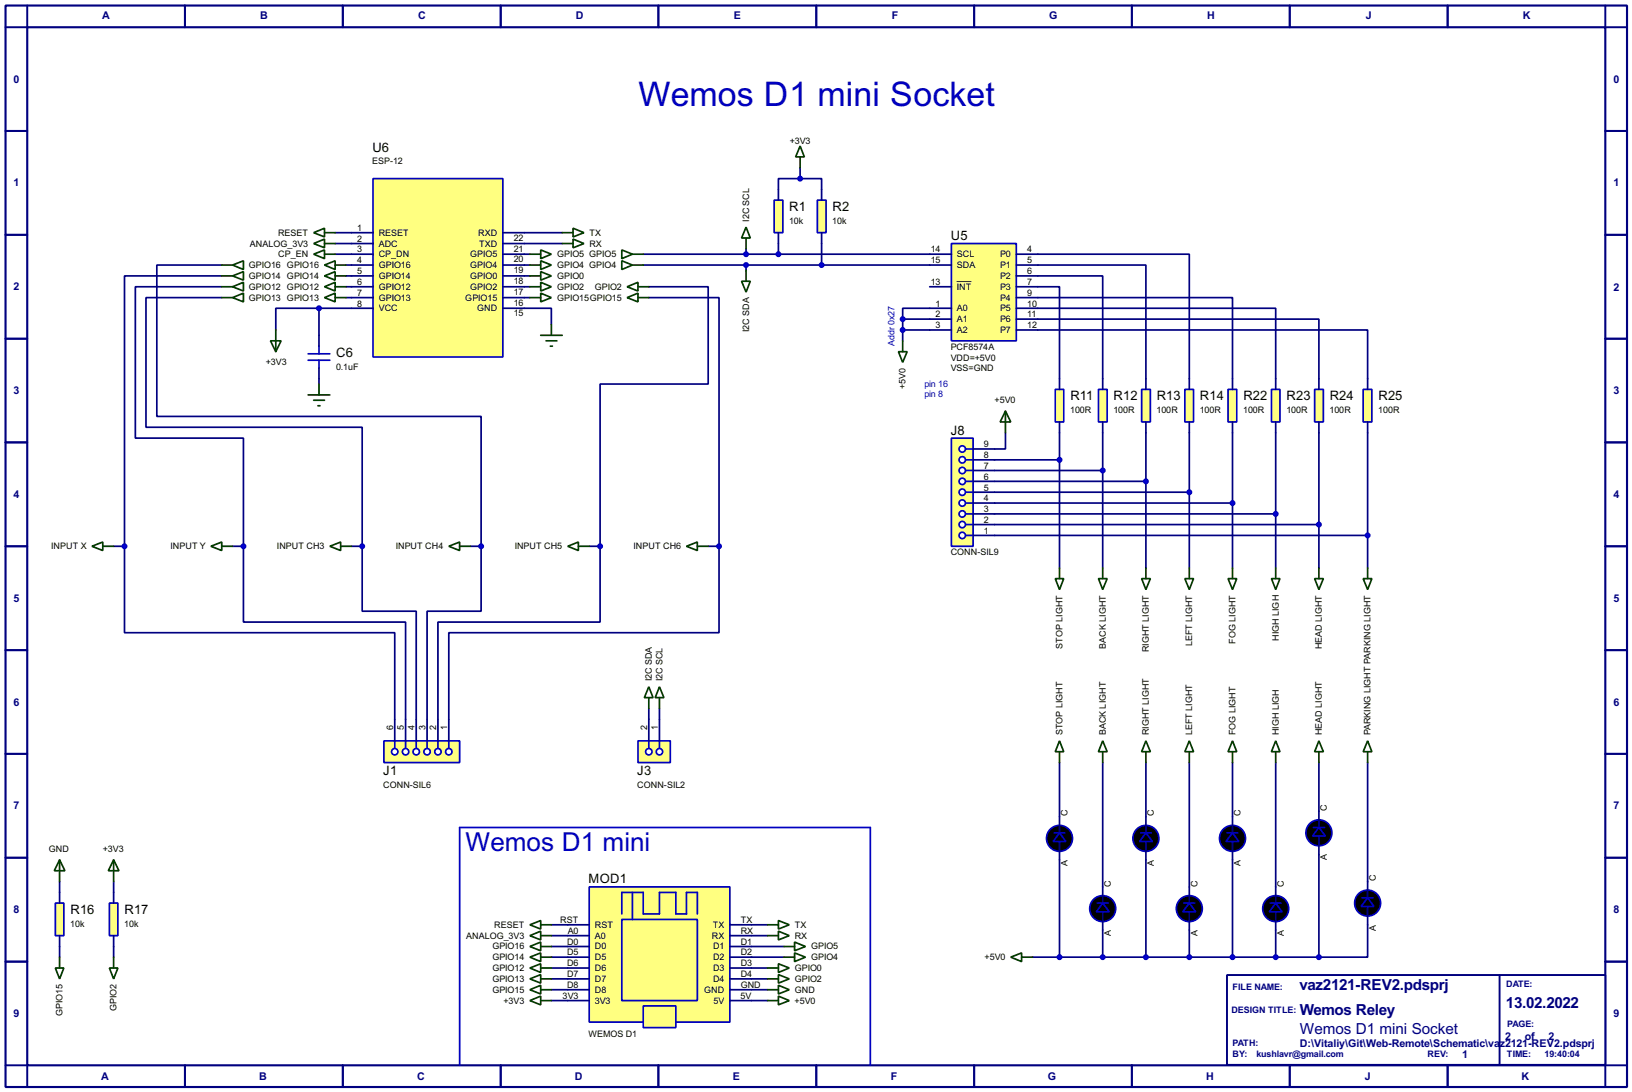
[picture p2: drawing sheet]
<svg xmlns="http://www.w3.org/2000/svg" width="383mm" height="256mm" viewBox="0 0 383 256" stroke-linecap="round" stroke-linejoin="round" font-family="sans-serif">
<path d="M1.3 1.3h381v254h-381zM6.4 6.4h370.8v243.8h-370.8z" fill="none" stroke="#000080" stroke-width=".5"/>
<g fill="none" stroke="#000080" stroke-width=".45">
<path d="M6.4 1.3v5.1h-5.1M43.5 1.3v5.1M80.6 1.3v5.1M117.7 1.3v5.1M154.7 1.3v5.1M191.8 1.3v5.1M228.9 1.3v5.1M266 1.3v5.1M303.1 1.3v5.1M340.2 1.3v5.1M377.2 1.3v5.1h5.1M1.3 30.8h5.1"/>
<path d="M377.2 30.8h5.1M1.3 55.2h5.1M377.2 55.2h5.1M1.3 79.6h5.1M377.2 79.6h5.1M1.3 103.9h5.1M377.2 103.9h5.1M1.3 128.3h5.1M377.2 128.3h5.1M1.3 152.7h5.1M377.2 152.7h5.1M1.3 177.1h5.1"/>
<path d="M377.2 177.1h5.1M1.3 201.5h5.1M377.2 201.5h5.1M1.3 225.9h5.1M377.2 225.9h5.1M1.3 250.2h5.1v5.1M43.5 250.2v5.1M80.6 250.2v5.1M117.7 250.2v5.1M154.7 250.2v5.1M191.8 250.2v5.1M228.9 250.2v5.1"/>
<path d="M266 250.2v5.1M303.1 250.2v5.1M340.2 250.2v5.1M382.3 250.2h-5.1v5.1"/>
</g>
<path d="M288.3 229h88.9v21.1h-88.9z" fill="#fff" stroke="#000080" stroke-width=".45"/>
<path d="M352.4 229v21.1" fill="none" stroke="#000080" stroke-width=".45"/>
<g fill="none" stroke="#000080" stroke-width=".4">
<path d="M188 39.4v2.6M78.8 59.7h3.8M78.8 57.2h3.8M78.8 54.7h3.8M123.2 59.7h1.3M123.2 57.2h8.9M123.2 54.7h8.9M151.2 59.7h67.3M175.3 58.5v1.2M182.9 57.2v2.5M188 42h-5.1v2.5M188 42h5.1v2.5"/>
<path d="M193.1 57.2v5.1M243.9 59.7h35.6v29.3M52.1 62.3h-15.2v35.5h76.2v30.5M52.1 69.9h-17.8v30.5h50.8v27.9M52.1 67.4h-20.3v35.5h25.4v25.4M52.1 64.8h-22.8v63.5M75 72.4h-10.2v5.1M75 72.4h7.6M75 72.4v6.4M81.3 62.3h1.3M81.3 67.4h1.3M81.3 69.9h1.3"/>
<path d="M81.3 64.8h1.3M123.2 72.4h6.4v3.9M123.2 62.3h1.3M123.2 67.4h1.3M123.2 69.9h1.3M123.2 64.8h1.3M151.2 62.3h67.3M152.5 69.9h16.5v58.4M152.5 67.4h13.9v22.8h-25.4v38.1M175.3 62.3v1.3M212.1 77.5h6.4M212.1 75h6.4"/>
<path d="M212.1 75v5.1M218.5 72.4h-6.4v2.6M243.9 67.4h5.1v21.6M243.9 64.8h15.2v24.2M243.9 62.3h25.4v26.7M243.9 69.9h45.7v19.1M243.9 72.4h55.9v16.6M243.9 75h66v14M243.9 77.5h77.5v11.5M75 89v1.2M233.7 118.2h55.9M233.7 115.6h45.8"/>
<path d="M233.7 113.1h35.6M233.7 110.5h25.4M233.7 108h15.3M236.3 101.7v3.8h-2.6M249 101.7v31.7M259.1 101.7v31.7M269.3 101.7v31.7M279.5 101.7v31.7M289.6 101.7v31.7M299.8 101.7v31.7M309.9 101.7v31.7M321.4 101.7v31.7"/>
<path d="M26.7 128.3h2.6M29.3 128.3v20.3h63.5v20.4M54.7 128.3h2.5M57.2 128.3v17.8h38.1v22.9M82.6 128.3h2.5M85.1 128.3v15.3h12.7v25.4M110.5 128.3h2.6M113.1 128.3v15.3h-12.7v25.4M138.5 128.3h2.5M141 128.3v17.8h-38.1v22.9M166.4 128.3h2.6M169 128.3v20.3h-63.5v20.4"/>
<path d="M233.7 125.8h87.7M233.7 123.2h76.2M233.7 120.7h66.1M152.5 166.4v2.6M155 166.4v2.6M249 179.1v12.7M259.1 179.1v29.2M269.3 179.1v12.7M279.5 179.1v29.2M289.6 179.1v12.7M299.8 179.1v29.2M309.9 179.1v11.5"/>
<path d="M321.4 179.1v28M14 207.1v2.5M26.7 207.1v2.5M129.6 217.2h3.8M129.6 219.8h3.8M176.6 217.2h3.8M176.6 219.8h3.8M249 202v22.8M259.1 218.5v6.3M269.3 202v22.8M279.5 218.5v6.3M289.6 202v22.8"/>
<path d="M299.8 218.5v6.3M309.9 200.7v24.1M321.4 217.2v7.6h-11.5M14 222.3v2.5M26.7 222.3v2.5M129.6 222.3h3.8M129.6 224.8h3.8M129.6 227.4h3.8M129.6 229.9h3.8M129.6 232.5h3.8M129.6 235h3.8M176.6 222.3h7.6"/>
<path d="M176.6 224.8h7.6M176.6 227.4h3.8M176.6 229.9h3.8M176.6 232.5h3.8M176.6 235h3.8M242.6 224.8h67.3"/>
</g>
<path d="M138.5 208.3h33v31.8h-33z" fill="#ffff80" stroke="#0000c0" stroke-width=".4"/>
<path d="M161.3 209.6v5.1h-2.5v-5.1h-3.8v5.1h-3.8v-5.1h-5.1v5.1" fill="none" stroke="#0000c0" stroke-width=".4"/>
<g fill="#ffff80" stroke="#0000c0" stroke-width=".4">
<path d="M146.1 216h17.8v19h-17.8z"/>
<path d="M151.2 236.3h7.6v5.1h-7.6z"/>
</g>
<path d="M148.6 209.6v6.4M161.3 209.6h2.6v5.1" fill="none" stroke="#0000c0" stroke-width=".4"/>
<g fill="none" stroke="#000080" stroke-width=".4">
<path d="M133.4 217.2h5.1M133.4 219.8h5.1M171.5 217.2h5.1M171.5 219.8h5.1M133.4 222.3h5.1M133.4 224.8h5.1M133.4 227.4h5.1M133.4 229.9h5.1M133.4 232.5h5.1M133.4 235h5.1M171.5 222.3h5.1M171.5 224.8h5.1"/>
<path d="M171.5 227.4h5.1M171.5 229.9h5.1M171.5 232.5h5.1M171.5 235h5.1"/>
</g>
<g fill="none" stroke="#004000" stroke-width=".4">
<path d="M124.5 217.2l2.6-1v2zM124.5 219.8l2.6-1.1v2.1zM127.1 217.2h2.5M127.1 219.8h2.5M180.4 217.2h2.5M180.4 219.8h2.5M182.9 218.7l2.6 1.1-2.6 1zM182.9 216.2l2.6 1-2.6 1zM124.5 222.3l2.6-1v2zM124.5 224.8l2.6-1v2.1zM124.5 227.4l2.6-1v2zM124.5 229.9l2.6-1v2z"/>
<path d="M124.5 232.5l2.6-1.1v2.1zM124.5 235l2.6-1v2zM127.1 222.3h2.5M127.1 224.8h2.5M127.1 227.4h2.5M127.1 229.9h2.5M127.1 232.5h2.5M127.1 235h2.5M180.4 227.4h2.5M180.4 229.9h2.5M180.4 232.5h2.5M180.4 235h2.5"/>
<path d="M182.9 234l2.6 1-2.6 1zM182.9 231.4l2.6 1.1-2.6 1zM182.9 228.9l2.6 1-2.6 1zM182.9 226.4l2.6 1-2.6 1zM184.2 222.3h2.5M184.2 224.8h2.5M186.7 223.8l2.6 1-2.6 1.1zM186.7 221.3l2.6 1-2.6 1z"/>
</g>
<path d="M223.6 57.2h15.2v22.9h-15.2z" fill="#ffff80" stroke="#0000c0" stroke-width=".4"/>
<g fill="none" stroke="#000080" stroke-width=".4">
<path d="M218.5 59.7h5.1M238.8 59.7h5.1M218.5 62.3h5.1M218.5 67.4h5.1M218.5 72.4h5.1M218.5 75h5.1M218.5 77.5h5.1M238.8 62.3h5.1M238.8 67.4h5.1M238.8 72.4h5.1M238.8 75h5.1M238.8 77.5h5.1"/>
<path d="M238.8 64.8h5.1M238.8 69.9h5.1"/>
</g>
<path d="M224.8 66.2h3.5" fill="none" stroke="#000" stroke-width=".23"/>
<path d="M248 91.5h2v7.6h-2z" fill="#ffff80" stroke="#0000c0" stroke-width=".4"/>
<path d="M249 89v2.5M249 99.1v2.6" fill="none" stroke="#000080" stroke-width=".4"/>
<path d="M258.1 91.5h2.1v7.6h-2.1z" fill="#ffff80" stroke="#0000c0" stroke-width=".4"/>
<path d="M259.1 89v2.5M259.1 99.1v2.6" fill="none" stroke="#000080" stroke-width=".4"/>
<path d="M268.3 91.5h2v7.6h-2z" fill="#ffff80" stroke="#0000c0" stroke-width=".4"/>
<path d="M269.3 89v2.5M269.3 99.1v2.6" fill="none" stroke="#000080" stroke-width=".4"/>
<path d="M278.4 91.5h2.1v7.6h-2.1z" fill="#ffff80" stroke="#0000c0" stroke-width=".4"/>
<path d="M279.5 89v2.5M279.5 99.1v2.6" fill="none" stroke="#000080" stroke-width=".4"/>
<path d="M288.6 91.5h2v7.6h-2z" fill="#ffff80" stroke="#0000c0" stroke-width=".4"/>
<path d="M289.6 89v2.5M289.6 99.1v2.6" fill="none" stroke="#000080" stroke-width=".4"/>
<path d="M298.8 91.5h2v7.6h-2z" fill="#ffff80" stroke="#0000c0" stroke-width=".4"/>
<path d="M299.8 89v2.5M299.8 99.1v2.6" fill="none" stroke="#000080" stroke-width=".4"/>
<path d="M308.9 91.5h2.1v7.6h-2.1z" fill="#ffff80" stroke="#0000c0" stroke-width=".4"/>
<path d="M309.9 89v2.5M309.9 99.1v2.6" fill="none" stroke="#000080" stroke-width=".4"/>
<path d="M320.3 91.5h2.1v7.6h-2.1z" fill="#ffff80" stroke="#0000c0" stroke-width=".4"/>
<g fill="none" stroke="#000080" stroke-width=".4">
<path d="M321.4 89v2.5M321.4 99.1v2.6M249 191.8v3.8M249 197.7v4.3M269.3 191.8v3.8M269.3 197.7v4.3M289.6 191.8v3.8M289.6 197.7v4.3M309.9 190.6v3.8M309.9 196.4v4.3M259.1 208.3v3.8M259.1 214.2v4.3"/>
<path d="M279.5 208.3v3.8M279.5 214.2v4.3M299.8 208.3v3.8M299.8 214.2v4.3M321.4 207.1v3.8M321.4 212.9v4.3"/>
</g>
<g fill="none" stroke="#004000" stroke-width=".4">
<path d="M146.1 58.7l2.5 1-2.5 1.1zM148.6 59.7h2.6M175.3 53.4l1 2.5h-2zM175.3 55.9v2.6M52.1 62.3h2.6M52.1 69.9h2.6M52.1 67.4h2.6M52.1 64.8h2.6M54.7 62.3l2.5-1v2zM54.7 69.9l2.5-1v2zM54.7 67.4l2.5-1.1v2.1zM54.7 64.8l2.5-1v2z"/>
<path d="M146.1 61.3l2.5 1-2.5 1zM148.6 62.3h2.6M174.3 66.1h2l-1 2.5zM175.3 63.6v2.5M21.6 128.3l2.6-1v2zM24.2 128.3h2.5M49.6 128.3l2.5-1v2zM52.1 128.3h2.6M77.5 128.3l2.6-1v2zM80.1 128.3h2.5M105.5 128.3l2.5-1v2zM108 128.3h2.5"/>
<path d="M248 135.9h2l-1 2.6zM249 133.4v2.5M258.1 135.9h2.1l-1.1 2.6zM259.1 133.4v2.5M268.3 135.9h2l-1 2.6zM269.3 133.4v2.5M278.4 135.9h2.1l-1 2.6zM279.5 133.4v2.5M288.6 135.9h2l-1 2.6zM289.6 133.4v2.5M298.8 135.9h2l-1 2.6zM299.8 133.4v2.5"/>
<path d="M308.9 135.9h2.1l-1.1 2.6zM309.9 133.4v2.5M320.3 135.9h2.1l-1 2.6zM321.4 133.4v2.5M249 174l1 2.6h-2zM249 176.6v2.5M259.1 174l1.1 2.6h-2.1zM259.1 176.6v2.5M269.3 174l1 2.6h-2zM269.3 176.6v2.5M279.5 174l1 2.6h-2.1zM279.5 176.6v2.5"/>
<path d="M289.6 174l1 2.6h-2zM289.6 176.6v2.5M299.8 174l1 2.6h-2zM299.8 176.6v2.5M309.9 174l1.1 2.6h-2.1zM309.9 176.6v2.5M321.4 174l1 2.6h-2.1zM321.4 176.6v2.5"/>
</g>
<g fill="#000" stroke="#0000c0" stroke-width=".4">
<path d="M249 195.6l1.5 2.1h-3zM269.3 195.6l1.5 2.1h-3zM289.6 195.6l1.5 2.1h-3zM309.9 194.4l1.6 2h-3.1zM259.1 212.1l1.6 2.1h-3.1zM279.5 212.1l1.5 2.1h-3.1zM299.8 212.1l1.5 2.1h-3zM321.4 210.9l1.5 2h-3.1z"/>
<circle cx="248.9" cy="196.9" r="3.1"/>
<circle cx="269.2" cy="196.9" r="3.1"/>
<circle cx="289.6" cy="196.9" r="3.1"/>
<circle cx="309.9" cy="195.6" r="3.1"/>
<circle cx="259.1" cy="213.4" r="3.1"/>
<circle cx="279.4" cy="213.4" r="3.1"/>
<circle cx="299.7" cy="213.4" r="3.1"/>
<circle cx="321.3" cy="212.1" r="3.1"/>
</g>
<path d="M247.7 195.6h2.5M268 195.6h2.6M288.3 195.6h2.6M308.7 194.4h2.5M257.9 212.1h2.5M278.2 212.1h2.5M298.5 212.1h2.5M320.1 210.9h2.5" fill="none" stroke="#0000c0" stroke-width=".4"/>
<g fill="#00f" stroke="#0000c0" stroke-width=".4">
<circle cx="309.9" cy="224.8" r=".5"/>
<circle cx="299.7" cy="224.8" r=".5"/>
<circle cx="289.6" cy="224.8" r=".5"/>
<circle cx="279.4" cy="224.8" r=".5"/>
<circle cx="269.2" cy="224.8" r=".5"/>
<circle cx="212.1" cy="77.5" r=".5"/>
<circle cx="212.1" cy="75" r=".5"/>
</g>
<path d="M211.1 82.6h2.1l-1.1 2.5zM212.1 80.1v2.5" fill="none" stroke="#004000" stroke-width=".4"/>
<path d="M181.9 47h2.1v7.7h-2.1z" fill="#ffff80" stroke="#0000c0" stroke-width=".4"/>
<path d="M182.9 44.5v2.5M182.9 54.7v2.5" fill="none" stroke="#000080" stroke-width=".4"/>
<path d="M192.1 47h2v7.7h-2z" fill="#ffff80" stroke="#0000c0" stroke-width=".4"/>
<path d="M193.1 44.5v2.5M193.1 54.7v2.5" fill="none" stroke="#000080" stroke-width=".4"/>
<path d="M188 34.3l1 2.6h-2zM188 36.9v2.5" fill="none" stroke="#004000" stroke-width=".4"/>
<g fill="#00f" stroke="#0000c0" stroke-width=".4">
<circle cx="188" cy="42" r=".5"/>
<circle cx="182.9" cy="59.7" r=".5"/>
<circle cx="193" cy="62.3" r=".5"/>
<circle cx="259.1" cy="224.8" r=".5"/>
</g>
<path d="M237.5 224.8l2.6-1v2.1zM240.1 224.8h2.5" fill="none" stroke="#004000" stroke-width=".4"/>
<g fill="#00f" stroke="#0000c0" stroke-width=".4">
<circle cx="248.9" cy="224.8" r=".5"/>
<circle cx="113" cy="128.3" r=".5"/>
<circle cx="85.1" cy="128.3" r=".5"/>
<circle cx="57.2" cy="128.3" r=".5"/>
<circle cx="29.2" cy="128.3" r=".5"/>
</g>
<path d="M87.7 42h30.5v41.9h-30.5z" fill="#ffff80" stroke="#0000c0" stroke-width=".4"/>
<g fill="none" stroke="#000080" stroke-width=".4">
<path d="M82.6 54.7h5.1M82.6 57.2h5.1M82.6 59.7h5.1M118.2 54.7h5M118.2 57.2h5M118.2 59.7h5M75 78.8v2.5M82.6 62.3h5.1M82.6 64.8h5.1M82.6 67.4h5.1M82.6 69.9h5.1M82.6 72.4h5.1"/>
<path d="M118.2 62.3h5M118.2 64.8h5M118.2 67.4h5M118.2 69.9h5M118.2 72.4h5M75 86.4v2.6"/>
</g>
<g fill="none" stroke="#004000" stroke-width=".4">
<path d="M73.7 57.2l2.6-1v2zM73.7 54.7l2.6-1.1v2.1zM73.7 59.7l2.6-1v2.1zM76.3 57.2h2.5M76.3 54.7h2.5M76.3 59.7h2.5M124.5 59.7h2.6M127.1 58.7l2.5 1-2.5 1.1zM132.1 57.2h2.6M132.1 54.7h2.6M134.7 53.6l2.5 1.1-2.5 1zM134.7 56.2l2.5 1-2.5 1z"/>
<path d="M64.8 77.5v5.1M76.3 67.4l2.5-1.1v2.1zM76.3 69.9l2.5-1v2zM76.3 64.8l2.5-1v2zM76.3 62.3l2.5-1v2zM78.8 67.4h2.5M78.8 69.9h2.5M78.8 64.8h2.5M78.8 62.3h2.5M124.5 67.4h2.6M124.5 69.9h2.6M124.5 64.8h2.6"/>
<path d="M124.5 62.3h2.6M127.1 61.3l2.5 1-2.5 1zM127.1 63.8l2.5 1-2.5 1zM127.1 68.9l2.5 1-2.5 1zM127.1 66.3l2.5 1.1-2.5 1zM127.1 78.8h5M129.6 76.3v2.5M63.6 80.1h2.5l-1.3 2.5zM128.3 80.1h2.6M129.3 81.3h.5"/>
</g>
<path d="M72.4 84.6h5.1M72.4 83.1h5.1M75 81.3v1.8M75 84.6v1.8" fill="none" stroke="#0000c0" stroke-width=".4"/>
<circle cx="74.9" cy="72.4" r=".5" fill="#00f" stroke="#0000c0" stroke-width=".4"/>
<path d="M72.4 92.8h5.1M73.7 94h2.6M74.7 95.3h.5M75 90.2v2.6" fill="none" stroke="#004000" stroke-width=".4"/>
<g fill="#00f" stroke="#0000c0" stroke-width=".4">
<circle cx="175.3" cy="59.7" r=".5"/>
<circle cx="175.3" cy="62.3" r=".5"/>
</g>
<path d="M223.6 102.9h5.1v25.4h-5.1z" fill="#ffff80" stroke="#0000c0" stroke-width=".4"/>
<path d="M226.9 125.8h1.8" fill="none" stroke="#0000c0" stroke-width=".4"/>
<circle cx="226.1" cy="125.8" r=".75" fill="#feffff" stroke="#0000c0" stroke-width=".4"/>
<path d="M226.9 123.2h1.8" fill="none" stroke="#0000c0" stroke-width=".4"/>
<circle cx="226.1" cy="123.2" r=".75" fill="#feffff" stroke="#0000c0" stroke-width=".4"/>
<path d="M226.9 120.7h1.8" fill="none" stroke="#0000c0" stroke-width=".4"/>
<circle cx="226.1" cy="120.7" r=".75" fill="#feffff" stroke="#0000c0" stroke-width=".4"/>
<path d="M226.9 118.2h1.8" fill="none" stroke="#0000c0" stroke-width=".4"/>
<circle cx="226.1" cy="118.2" r=".75" fill="#feffff" stroke="#0000c0" stroke-width=".4"/>
<path d="M226.9 115.6h1.8" fill="none" stroke="#0000c0" stroke-width=".4"/>
<circle cx="226.1" cy="115.6" r=".75" fill="#feffff" stroke="#0000c0" stroke-width=".4"/>
<path d="M226.9 113.1h1.8" fill="none" stroke="#0000c0" stroke-width=".4"/>
<circle cx="226.1" cy="113.1" r=".75" fill="#feffff" stroke="#0000c0" stroke-width=".4"/>
<path d="M226.9 110.5h1.8" fill="none" stroke="#0000c0" stroke-width=".4"/>
<circle cx="226.1" cy="110.5" r=".75" fill="#feffff" stroke="#0000c0" stroke-width=".4"/>
<path d="M226.9 108h1.8" fill="none" stroke="#0000c0" stroke-width=".4"/>
<circle cx="226.1" cy="108" r=".75" fill="#feffff" stroke="#0000c0" stroke-width=".4"/>
<path d="M226.9 105.5h1.8" fill="none" stroke="#0000c0" stroke-width=".4"/>
<circle cx="226.1" cy="105.5" r=".75" fill="#feffff" stroke="#0000c0" stroke-width=".4"/>
<path d="M228.7 118.2h5M228.7 115.6h5M228.7 113.1h5M228.7 110.5h5M228.7 108h5M228.7 105.5h5M228.7 125.8h5M228.7 123.2h5M228.7 120.7h5" fill="none" stroke="#000080" stroke-width=".4"/>
<g fill="#00f" stroke="#0000c0" stroke-width=".4">
<circle cx="321.3" cy="125.8" r=".5"/>
<circle cx="309.9" cy="123.2" r=".5"/>
<circle cx="299.7" cy="120.7" r=".5"/>
<circle cx="289.6" cy="118.2" r=".5"/>
<circle cx="279.4" cy="115.6" r=".5"/>
<circle cx="269.2" cy="113.1" r=".5"/>
<circle cx="259.1" cy="110.5" r=".5"/>
<circle cx="248.9" cy="108" r=".5"/>
</g>
<path d="M236.3 96.6l1.2 2.5h-2.5zM236.3 96.6v5.1M133.4 128.3l2.5-1v2zM135.9 128.3h2.6" fill="none" stroke="#004000" stroke-width=".4"/>
<circle cx="141" cy="128.3" r=".5" fill="#00f" stroke="#0000c0" stroke-width=".4"/>
<path d="M147.4 69.9l2.5-1v2zM149.9 69.9h2.6" fill="none" stroke="#004000" stroke-width=".4"/>
<path d="M13 212.1h2v7.7h-2z" fill="#ffff80" stroke="#0000c0" stroke-width=".4"/>
<path d="M14 209.6v2.5M14 219.8v2.5" fill="none" stroke="#000080" stroke-width=".4"/>
<path d="M161.3 128.3l2.6-1v2zM163.9 128.3h2.5M14 202l1.3 2.5h-2.5zM14 202v5.1" fill="none" stroke="#004000" stroke-width=".4"/>
<circle cx="168.9" cy="128.3" r=".5" fill="#00f" stroke="#0000c0" stroke-width=".4"/>
<path d="M147.4 67.4l2.5-1.1v2.1zM149.9 67.4h2.6" fill="none" stroke="#004000" stroke-width=".4"/>
<path d="M25.7 212.1h2v7.7h-2z" fill="#ffff80" stroke="#0000c0" stroke-width=".4"/>
<path d="M26.7 209.6v2.5M26.7 219.8v2.5" fill="none" stroke="#000080" stroke-width=".4"/>
<path d="M26.7 202l1.3 2.5h-2.5zM26.7 202v5.1M13 227.4h2l-1 2.5zM14 224.8v2.6M25.7 227.4h2l-1 2.5zM26.7 224.8v2.6" fill="none" stroke="#004000" stroke-width=".4"/>
<path d="M90.2 174h17.8v5.1h-17.8z" fill="#ffff80" stroke="#0000c0" stroke-width=".4"/>
<path d="M105.5 174v1.8" fill="none" stroke="#0000c0" stroke-width=".4"/>
<circle cx="105.4" cy="176.6" r=".75" fill="#feffff" stroke="#0000c0" stroke-width=".4"/>
<path d="M102.9 174v1.8" fill="none" stroke="#0000c0" stroke-width=".4"/>
<circle cx="102.9" cy="176.6" r=".75" fill="#feffff" stroke="#0000c0" stroke-width=".4"/>
<path d="M100.4 174v1.8" fill="none" stroke="#0000c0" stroke-width=".4"/>
<circle cx="100.3" cy="176.6" r=".75" fill="#feffff" stroke="#0000c0" stroke-width=".4"/>
<path d="M97.8 174v1.8" fill="none" stroke="#0000c0" stroke-width=".4"/>
<circle cx="97.8" cy="176.6" r=".75" fill="#feffff" stroke="#0000c0" stroke-width=".4"/>
<path d="M95.3 174v1.8" fill="none" stroke="#0000c0" stroke-width=".4"/>
<circle cx="95.3" cy="176.6" r=".75" fill="#feffff" stroke="#0000c0" stroke-width=".4"/>
<path d="M92.8 174v1.8" fill="none" stroke="#0000c0" stroke-width=".4"/>
<circle cx="92.7" cy="176.6" r=".75" fill="#feffff" stroke="#0000c0" stroke-width=".4"/>
<path d="M92.8 169v5M95.3 169v5M97.8 169v5M100.4 169v5M102.9 169v5M105.5 169v5" fill="none" stroke="#000080" stroke-width=".4"/>
<path d="M149.9 174h7.6v5.1h-7.6z" fill="#ffff80" stroke="#0000c0" stroke-width=".4"/>
<path d="M155 174v1.8" fill="none" stroke="#0000c0" stroke-width=".4"/>
<circle cx="154.9" cy="176.6" r=".75" fill="#feffff" stroke="#0000c0" stroke-width=".4"/>
<path d="M152.5 174v1.8" fill="none" stroke="#0000c0" stroke-width=".4"/>
<circle cx="152.4" cy="176.6" r=".75" fill="#feffff" stroke="#0000c0" stroke-width=".4"/>
<path d="M152.5 169v5M155 169v5" fill="none" stroke="#000080" stroke-width=".4"/>
<path d="M152.5 161.3l1 2.6h-2.1zM152.5 163.9v2.5M155 161.3l1 2.6h-2zM155 163.9v2.5" fill="none" stroke="#004000" stroke-width=".4"/>
<path d="M108 250.2v-55.8h96.5v55.8" fill="none" stroke="#0000c0" stroke-width=".4"/>
<text font-size="8.9" fill="#0000c0" x="150" y="25">Wemos D1 mini Socket</text>
<text font-size="6.9" fill="#0000c0" x="109.4" y="199.9">Wemos D1 mini</text>
<g font-size="4" fill="#000080">
<text x="305.4" y="232.6">vaz2121-REV2.pdsprj</text>
<text x="305.4" y="238.4">Wemos Reley</text>
<text x="353.9" y="236.7">13.02.2022</text>
<text x="305.4" y="242.8">Wemos D1 mini Socket</text>
</g>
<g font-size="3.4">
<text x="87.5" y="35.6">U6</text>
<text x="185.5" y="49.5">R1</text>
<text x="195.6" y="49.5">R2</text>
<text x="223.4" y="56.4">U5</text>
<text x="79" y="83.9">C6</text>
<text x="251.5" y="94">R11</text>
<text x="261.7" y="94">R12</text>
<text x="271.8" y="94">R13</text>
<text x="282" y="94">R14</text>
<text x="292.2" y="94">R22</text>
<text x="302.3" y="94">R23</text>
<text x="312.5" y="94">R24</text>
<text x="323.9" y="94">R25</text>
<text x="223.4" y="102.1">J8</text>
<text x="90.1" y="182">J1</text>
<text x="149.8" y="182">J3</text>
<text x="138.3" y="207.5">MOD1</text>
<text x="16.6" y="214.7">R16</text>
<text x="29.3" y="214.7">R17</text>
</g>
<g font-size="2.8" fill="#000080">
<text x="24" y="4.5">A</text>
<text x="61.1" y="4.5">B</text>
<text x="98.2" y="4.5">C</text>
<text x="135.3" y="4.5">D</text>
<text x="172.4" y="4.5">E</text>
<text x="209.6" y="4.5">F</text>
<text x="246.5" y="4.5">G</text>
<text x="283.6" y="4.5">H</text>
<text x="320.9" y="4.5">J</text>
<text x="357.8" y="4.5">K</text>
<text x="3.2" y="19.4">0</text>
<text x="379.1" y="19.4">0</text>
<text x="3.2" y="43.8">1</text>
<text x="379.1" y="43.8">1</text>
<text x="3.2" y="68.2">2</text>
<text x="379.1" y="68.4">2</text>
<text x="3.2" y="92.6">3</text>
<text x="379.1" y="92.6">3</text>
<text x="3.2" y="117">4</text>
<text x="379.1" y="117">4</text>
<text x="3.2" y="141.4">5</text>
<text x="379.1" y="141.4">5</text>
<text x="3.2" y="165.8">6</text>
<text x="379.1" y="165.8">6</text>
<text x="3.2" y="190.1">7</text>
<text x="379.1" y="190.1">7</text>
<text x="3.2" y="214.5">8</text>
<text x="379.1" y="214.5">8</text>
<text x="3.2" y="238.9">9</text>
<text x="379.1" y="238.9">9</text>
<text x="305.4" y="245.9">D:\Vitaliy\Git\Web-Remote\Schematic\va</text>
<text x="352.4" y="245.9">z2121-REV2.pdsprj</text>
<text x="353.7" y="244.4">2</text>
<text x="358.3" y="244.4">of</text>
<text x="363.9" y="244.4">2</text>
<text x="343.6" y="248.4">1</text>
<text x="23.8" y="253.6">A</text>
<text x="60.9" y="253.6">B</text>
<text x="98" y="253.6">C</text>
<text x="135" y="253.6">D</text>
<text x="172.2" y="253.6">E</text>
<text x="209.3" y="253.6">F</text>
<text x="246.2" y="253.6">G</text>
<text x="283.4" y="253.6">H</text>
<text x="320.7" y="253.6">J</text>
<text x="357.5" y="253.6">K</text>
</g>
<g font-size="2.4">
<text x="185.6" y="33.8">+3V3</text>
<text x="87.5" y="38.5">ESP-12</text>
<text x="176" y="52.1" transform="rotate(-90 176 52.1)">I2C SCL</text>
<text x="185.4" y="52.6">10k</text>
<text x="195.6" y="52.6">10k</text>
<text x="58.7" y="57.9">ANALOG_3V3</text>
<text x="65.3" y="55.4">RESET</text>
<text x="84" y="54.3">1</text>
<text x="84" y="56.8">2</text>
<text x="84" y="59.3">3</text>
<text x="89" y="55.4">RESET</text>
<text x="89" y="57.9">ADC</text>
<text x="112.4" y="55.4">RXD</text>
<text x="112.6" y="57.9">TXD</text>
<text x="120.7" y="59.1">21</text>
<text x="120.7" y="56.5">22</text>
<text x="138.5" y="55.4">TX</text>
<text x="138.5" y="57.9">RX</text>
<text x="218.7" y="59.3">14</text>
<text x="241.4" y="59.3">4</text>
<text x="58.5" y="62.9">GPIO16 GPIO16</text>
<text x="58.5" y="65.5">GPIO14 GPIO14</text>
<text x="65.4" y="60.4">CP_EN</text>
<text x="84" y="61.9">4</text>
<text x="84" y="64.4">5</text>
<text x="89" y="60.4">CP_DN</text>
<text x="89" y="62.9">GPIO16</text>
<text x="89" y="65.5">GPIO14</text>
<text x="110.5" y="65.5">GPIO0</text>
<text x="110.5" y="62.9">GPIO4</text>
<text x="110.5" y="60.4">GPIO5</text>
<text x="120.7" y="64.2">19</text>
<text x="120.7" y="61.6">20</text>
<text x="130.9" y="62.9">GPIO4 GPIO4</text>
<text x="130.9" y="60.4">GPIO5 GPIO5</text>
<text x="130.9" y="65.5">GPIO0</text>
<text x="218.7" y="61.9">15</text>
<text x="224.8" y="60.4">SCL</text>
<text x="224.8" y="62.9">SDA</text>
<text x="235" y="60.4">P0</text>
<text x="235" y="62.9">P1</text>
<text x="235" y="65.5">P2</text>
<text x="241.4" y="61.9">5</text>
<text x="241.4" y="64.4">6</text>
<text x="58.5" y="70.6">GPIO13 GPIO13</text>
<text x="58.5" y="68.1">GPIO12 GPIO12</text>
<text x="84" y="67">6</text>
<text x="84" y="69.5">7</text>
<text x="84" y="72">8</text>
<text x="89" y="68.1">GPIO12</text>
<text x="89" y="70.6">GPIO13</text>
<text x="109.3" y="70.6">GPIO15</text>
<text x="110.5" y="68.1">GPIO2</text>
<text x="120.7" y="71.8">16</text>
<text x="120.7" y="69.2">17</text>
<text x="120.7" y="66.7">18</text>
<text x="130.9" y="70.6">GPIO15GPIO15</text>
<text x="130.9" y="68.1">GPIO2</text>
<text x="139.7" y="68.1">GPIO2</text>
<text x="218.7" y="67">13</text>
<text x="219.9" y="72">1</text>
<text x="224.8" y="68.1">INT</text>
<text x="235" y="68.1">P3</text>
<text x="235" y="70.6">P4</text>
<text x="241.4" y="67">7</text>
<text x="241.4" y="69.5">9</text>
<text x="241.4" y="72">10</text>
<text x="89" y="73.1">VCC</text>
<text x="112.1" y="73.1">GND</text>
<text x="120.7" y="74.3">15</text>
<text x="219.9" y="74.6">2</text>
<text x="219.9" y="77.1">3</text>
<text x="224.8" y="73.1">A0</text>
<text x="224.8" y="75.6">A1</text>
<text x="235" y="73.1">P5</text>
<text x="235" y="75.6">P6</text>
<text x="241.4" y="74.6">11</text>
<text x="241.4" y="77.1">12</text>
<text x="176" y="78" transform="rotate(-90 176 78)">I2C SDA</text>
<text x="223.4" y="82.2">PCF8574A</text>
<text x="224.8" y="78.2">A2</text>
<text x="235" y="78.2">P7</text>
<text x="62.5" y="85.8">+3V3</text>
<text x="79" y="86.8">0.1uF</text>
<text x="223.4" y="84.7">VDD=+5V0</text>
<text x="223.4" y="87.2">VSS=GND</text>
<text x="212.8" y="91.3" transform="rotate(-90 212.8 91.3)">+5V0</text>
<text x="233.7" y="94.7">+5V0</text>
<text x="251.5" y="97">100R</text>
<text x="261.6" y="97">100R</text>
<text x="271.8" y="97">100R</text>
<text x="281.9" y="97">100R</text>
<text x="292.1" y="97">100R</text>
<text x="302.3" y="97">100R</text>
<text x="312.4" y="97">100R</text>
<text x="323.9" y="97">100R</text>
<text x="231.2" y="107.6">8</text>
<text x="231.2" y="105.1">9</text>
<text x="231.2" y="112.7">6</text>
<text x="231.2" y="110.1">7</text>
<text x="231.2" y="117.8">4</text>
<text x="231.2" y="115.2">5</text>
<text x="231.2" y="125.4">1</text>
<text x="231.2" y="122.8">2</text>
<text x="231.2" y="120.3">3</text>
<text x="12" y="129">INPUT X</text>
<text x="40.1" y="129">INPUT Y</text>
<text x="65.1" y="129">INPUT CH3</text>
<text x="93" y="129">INPUT CH4</text>
<text x="120.9" y="129">INPUT CH5</text>
<text x="148.9" y="129">INPUT CH6</text>
<text x="223.4" y="130.4">CONN-SIL9</text>
<text x="249.7" y="152.4" transform="rotate(-90 249.7 152.4)">STOP LIGHT</text>
<text x="259.8" y="152.3" transform="rotate(-90 259.8 152.3)">BACK LIGHT</text>
<text x="270" y="153.2" transform="rotate(-90 270 153.2)">RIGHT LIGHT</text>
<text x="280.2" y="151.8" transform="rotate(-90 280.2 151.8)">LEFT LIGHT</text>
<text x="290.3" y="151.2" transform="rotate(-90 290.3 151.2)">FOG LIGHT</text>
<text x="300.5" y="150.5" transform="rotate(-90 300.5 150.5)">HIGH LIGH</text>
<text x="310.6" y="152.5" transform="rotate(-90 310.6 152.5)">HEAD LIGHT</text>
<text x="153.2" y="160" transform="rotate(-90 153.2 160)">I2C SDA</text>
<text x="155.7" y="160" transform="rotate(-90 155.7 160)">I2C SCL</text>
<text x="92.4" y="171.5" transform="rotate(-90 92.4 171.5)">6</text>
<text x="94.9" y="171.5" transform="rotate(-90 94.9 171.5)">5</text>
<text x="97.4" y="171.5" transform="rotate(-90 97.4 171.5)">4</text>
<text x="100" y="171.5" transform="rotate(-90 100 171.5)">3</text>
<text x="102.5" y="171.5" transform="rotate(-90 102.5 171.5)">2</text>
<text x="105.1" y="171.5" transform="rotate(-90 105.1 171.5)">1</text>
<text x="152.1" y="171.5" transform="rotate(-90 152.1 171.5)">2</text>
<text x="154.6" y="171.5" transform="rotate(-90 154.6 171.5)">1</text>
<text x="249.7" y="172.7" transform="rotate(-90 249.7 172.7)">STOP LIGHT</text>
<text x="259.8" y="172.7" transform="rotate(-90 259.8 172.7)">BACK LIGHT</text>
<text x="270" y="172.7" transform="rotate(-90 270 172.7)">RIGHT LIGHT</text>
<text x="280.1" y="172.7" transform="rotate(-90 280.1 172.7)">LEFT LIGHT</text>
<text x="290.3" y="172.7" transform="rotate(-90 290.3 172.7)">FOG LIGHT</text>
<text x="300.5" y="172.7" transform="rotate(-90 300.5 172.7)">HIGH LIGH</text>
<text x="310.6" y="172.7" transform="rotate(-90 310.6 172.7)">HEAD LIGHT</text>
<text x="322.1" y="172.7" transform="rotate(-90 322.1 172.7)">PARKING LIGHT PARKING LIGHT</text>
<text x="90" y="185">CONN-SIL6</text>
<text x="149.7" y="185">CONN-SIL2</text>
<text x="250.9" y="191.8" transform="rotate(-90 250.9 191.8)">C</text>
<text x="271.2" y="191.8" transform="rotate(-90 271.2 191.8)">C</text>
<text x="291.5" y="191.8" transform="rotate(-90 291.5 191.8)">C</text>
<text x="311.8" y="190.5" transform="rotate(-90 311.8 190.5)">C</text>
<text x="11.5" y="200.1">GND</text>
<text x="24.2" y="200.1">+3V3</text>
<text x="250.9" y="203.3" transform="rotate(-90 250.9 203.3)">A</text>
<text x="271.2" y="203.3" transform="rotate(-90 271.2 203.3)">A</text>
<text x="291.5" y="203.3" transform="rotate(-90 291.5 203.3)">A</text>
<text x="311.8" y="202.1" transform="rotate(-90 311.8 202.1)">A</text>
<text x="261" y="208.3" transform="rotate(-90 261 208.3)">C</text>
<text x="281.4" y="208.3" transform="rotate(-90 281.4 208.3)">C</text>
<text x="301.7" y="208.3" transform="rotate(-90 301.7 208.3)">C</text>
<text x="323.2" y="207" transform="rotate(-90 323.2 207)">C</text>
<text x="16.5" y="217.7">10k</text>
<text x="29.2" y="217.7">10k</text>
<text x="109.5" y="220.5">ANALOG_3V3</text>
<text x="116.1" y="217.9">RESET</text>
<text x="131.6" y="216.8">RST</text>
<text x="133.2" y="221.9">D0</text>
<text x="133.4" y="219.4">A0</text>
<text x="139.8" y="217.9">RST</text>
<text x="139.8" y="220.5">A0</text>
<text x="167.3" y="220.5">RX</text>
<text x="167.5" y="217.9">TX</text>
<text x="174" y="216.8">TX</text>
<text x="174" y="219.4">RX</text>
<text x="174" y="221.9">D1</text>
<text x="186.7" y="220.5">RX</text>
<text x="186.7" y="217.9">TX</text>
<text x="261" y="219.8" transform="rotate(-90 261 219.8)">A</text>
<text x="281.4" y="219.8" transform="rotate(-90 281.4 219.8)">A</text>
<text x="301.7" y="219.8" transform="rotate(-90 301.7 219.8)">A</text>
<text x="323.3" y="218.6" transform="rotate(-90 323.3 218.6)">A</text>
<text x="115.7" y="223">GPIO16</text>
<text x="115.7" y="225.5">GPIO14</text>
<text x="133.2" y="224.4">D5</text>
<text x="133.2" y="227">D6</text>
<text x="139.8" y="223">D0</text>
<text x="139.8" y="225.5">D5</text>
<text x="167.5" y="223">D1</text>
<text x="167.5" y="225.5">D2</text>
<text x="174" y="224.4">D2</text>
<text x="174" y="227">D3</text>
<text x="190.6" y="225.5">GPIO4</text>
<text x="190.6" y="223">GPIO5</text>
<text x="231.4" y="225.5">+5V0</text>
<text x="115.7" y="228.1">GPIO12</text>
<text x="115.7" y="230.6">GPIO13</text>
<text x="115.7" y="233.2">GPIO15</text>
<text x="133.2" y="229.5">D7</text>
<text x="133.2" y="232.1">D8</text>
<text x="139.8" y="228.1">D6</text>
<text x="139.8" y="230.6">D7</text>
<text x="139.8" y="233.2">D8</text>
<text x="165.5" y="233.2">GND</text>
<text x="167.5" y="228.1">D3</text>
<text x="167.5" y="230.6">D4</text>
<text x="174" y="229.5">D4</text>
<text x="174" y="232.1">GND</text>
<text x="186.7" y="233.2">GND</text>
<text x="186.7" y="230.6">GPIO2</text>
<text x="186.7" y="228.1">GPIO0</text>
<text x="14.7" y="238.7" transform="rotate(-90 14.7 238.7)">GPIO15</text>
<text x="27.4" y="237.5" transform="rotate(-90 27.4 237.5)">GPIO2</text>
<text x="118.3" y="235.7">+3V3</text>
<text x="132.2" y="234.6">3V3</text>
<text x="139.8" y="235.7">3V3</text>
<text x="167.7" y="235.7">5V</text>
<text x="174" y="234.6">5V</text>
<text x="186.7" y="235.7">+5V0</text>
<text x="138.3" y="243.5">WEMOS D1</text>
</g>
<g font-size="2.4" fill="#0000c0">
<text x="210.2" y="81.3" transform="rotate(-90 210.2 81.3)">Addr 0x27</text>
<text x="217.2" y="93.4">pin 8</text>
<text x="217.2" y="90.8">pin 16</text>
</g>
<g font-size="2.4" fill="#000080">
<text x="289.6" y="232.4">FILE NAME:</text>
<text x="353.9" y="231.9">DATE:</text>
<text x="289.3" y="237.9">DESIGN TITLE:</text>
<text x="289.6" y="245.7">PATH:</text>
<text x="354.1" y="241.3">PAGE:</text>
<text x="289.6" y="248.2">BY:</text>
<text x="295.2" y="248.2">kushlavr@gmail.com</text>
<text x="335.4" y="248.3">REV:</text>
<text x="354.1" y="248.3">TIME:</text>
<text x="362.9" y="248.3">19:40:04</text>
</g>
</svg>
